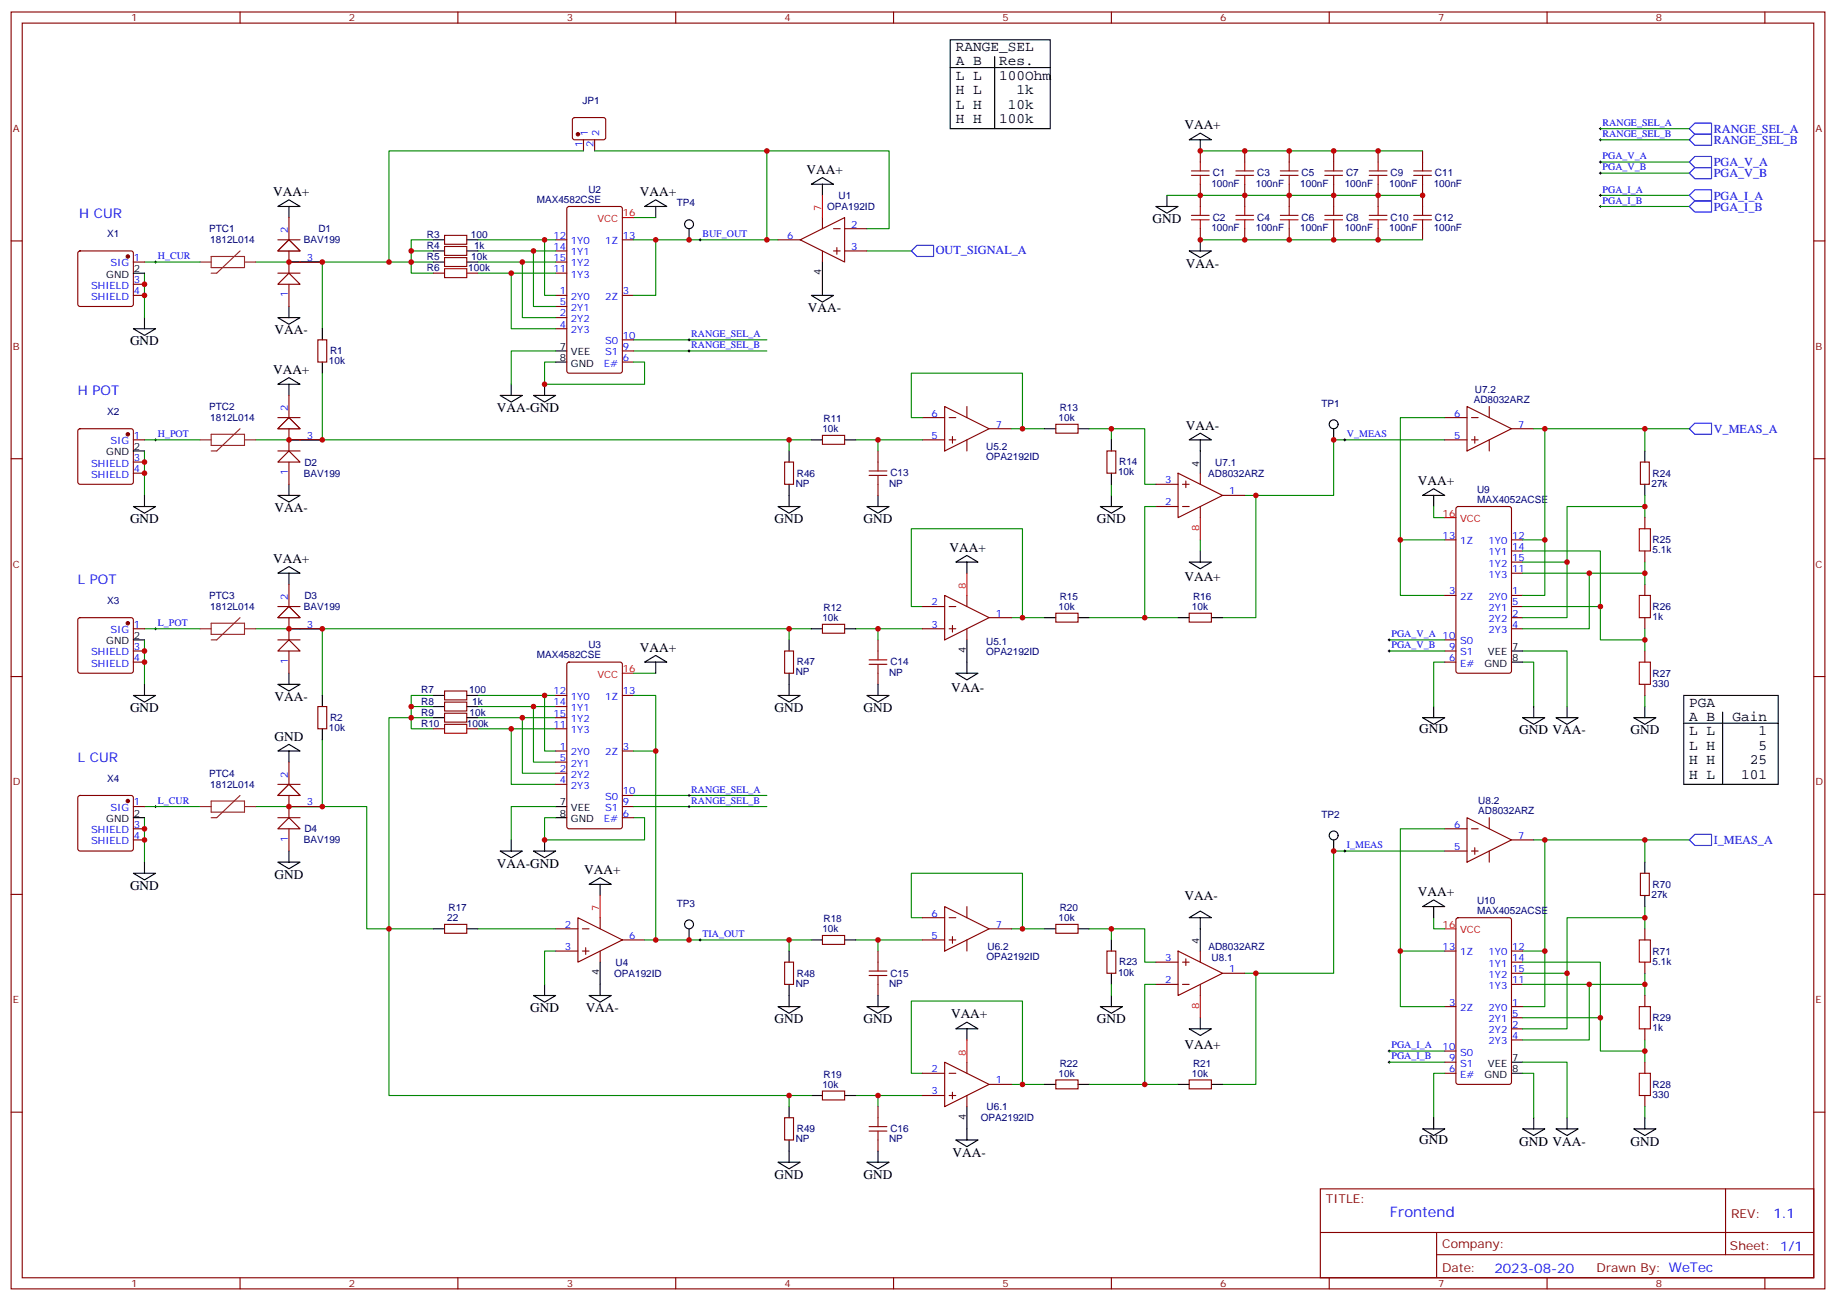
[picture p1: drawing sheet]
<svg xmlns="http://www.w3.org/2000/svg" width="583mm" height="413mm" viewBox="0 0 583 413" stroke-linecap="round" stroke-linejoin="round" font-family="sans-serif">
<g fill="none" stroke="#870000" stroke-width=".35">
<path d="M3.5 3.8h575.8v405.4h-575.8zM7.1 7.3h568.6v398.3h-568.6zM76.2 3.8v3.5M145.3 3.8v3.5M214.5 3.8v3.5M283.6 3.8v3.5M352.8 3.8v3.5M421.9 3.8v3.5M491.1 3.8v3.5M560.2 3.8v3.5M381 47.9v3.5M381 58.5v7"/>
<path d="M395.1 47.9v3.5M395.1 58.5v7M409.2 47.9v3.5M409.2 58.5v7M423.3 47.9v3.5M423.3 58.5v7M437.4 47.9v3.5M437.4 58.5v7M451.6 47.9v3.5M451.6 58.5v7M3.5 76.5h3.6M246.9 76.1h7.1"/>
<path d="M254 76.1l14.1-7v14.1zM261.1 69.1v3.5M261.1 79.7v3.5M264.6 72.6h2.1M264.6 79.7h2.1M265.6 78.6v2.1M268.1 72.6h7.1M268.1 79.7h7.1M381 72.6v3.5M395.1 72.6v3.5M409.2 72.6v3.5M423.3 72.6v3.5"/>
<path d="M437.4 72.6v3.5M451.6 72.6v3.5M575.7 76.5h3.6M292.8 132.6h7.1M292.8 139.6h7.1M299.9 129l14.1 7.1-14.1 7.1zM301.3 132.6h2.1M301.3 139.6h2.1M302.3 138.6v2.1M306.9 129v3.6M306.9 139.6v3.6M314 136.1h7"/>
<path d="M458.6 132.6h7.1M458.6 139.6h7.1M465.7 129l14.1 7.1-14.1 7.1zM467.1 132.6h2.1M467.1 139.6h2.1M468.1 138.6v2.1M472.7 129v3.6M472.7 139.6v3.6M479.8 136.1h7M3.5 145.6h3.6M366.9 153.7h7M373.9 150.2l14.2 7.1-14.2 7z"/>
<path d="M375.4 153.7h2.1M376.4 152.7v2.1M381 150.2v3.5M388.1 157.3h7M575.7 145.6h3.6M366.9 160.8h7M375.4 160.8h2.1M381 160.8v3.5M292.8 192.5h7.1M292.8 199.6h7.1M299.9 189l14.1 7.1-14.1 7zM301.3 192.5h2.1"/>
<path d="M301.3 199.6h2.1M302.3 198.5v2.2M306.9 189v3.5M306.9 199.6v3.5M314 196.1h7M3.5 214.8h3.6M575.7 214.8h3.6M465.7 259.6l14.1 7-14.1 7.1zM472.7 259.6v3.5M458.6 263.1h7.1M458.6 270.2h7.1M467.1 263.1h2.1"/>
<path d="M467.1 270.2h2.1M468.1 269.1v2.1M472.7 270.2v3.5M479.8 266.6h7M3.5 283.9h3.6M176.4 294.9h7M183.4 291.3l14.2 7.1-14.2 7zM184.9 294.9h2.1M190.5 291.3v3.6M197.6 298.4h7M575.7 283.9h3.6M176.4 301.9h7"/>
<path d="M184.9 301.9h2.1M185.9 300.8v2.2M190.5 301.9v3.5M3.5 353.1h3.6M575.7 353.1h3.6M419.1 377.4h156.6v28.2h-156.6zM547.7 377.4v20.9M419.1 391.2h156.5M456 398.3h119.6M456 391.2v14.2M76.2 405.6v3.6M145.3 405.6v3.6"/>
<path d="M214.5 405.6v3.6M283.6 405.6v3.6M352.8 405.6v3.6M421.9 405.6v3.6M491.1 405.6v3.6M560.2 405.6v3.6"/>
</g>
<g fill="none" stroke="#000" stroke-width=".35">
<path d="M257.5 58.5l3.6-2.1 3.5 2.1zM261.1 58.5v3.5M377.5 44.4l3.5-2.1 3.5 2.1zM381 44.4v3.5M88.2 65.5l3.5-2.1 3.5 2.1zM91.7 65.5v3.6M204.6 65.5l3.5-2.1 3.6 2.1zM208.1 65.5v3.6M366.9 65.5h7l-3.5 2.2zM370.4 62v3.5M377.5 79.7h7l-3.5 2.1zM381 76.1v3.6"/>
<path d="M91.7 97.3v3.5M257.5 93.8h7.1l-3.5 2.1zM261.1 83.2v10.6M42.3 104.4h7.1l-3.5 2.1zM45.9 100.8v3.6M88.2 100.8h7l-3.5 2.1zM88.2 122l3.5-2.1 3.5 2.1zM91.7 122v3.5M158.7 125.5h7.1l-3.5 2.1zM162.3 122v3.5M169.3 125.5h7.1l-3.5 2.1zM172.9 122v3.5"/>
<path d="M377.5 139.6l3.5-2.1 3.5 2.1zM381 139.6v10.6M45.9 157.3v3.5M88.2 157.3h7l-3.5 2.1zM91.7 153.7v3.6M352.8 157.3v3.5M451.6 157.3l3.5-2.1 3.5 2.1zM455.1 157.3v3.5M42.3 160.8h7.1l-3.5 2.1zM303.4 178.4l3.5-2.1 3.5 2.1zM306.9 178.4v3.6M349.2 160.8h7.1l-3.5 2.1z"/>
<path d="M377.5 178.4h7l-3.5 2.2zM381 174.9v3.5M88.2 182l3.5-2.2 3.5 2.2zM91.7 182v3.5M45.9 217.2v3.6M88.2 217.2h7l-3.5 2.2zM91.7 213.7v3.5M303.4 213.7h7l-3.5 2.1zM306.9 203.1v10.6M42.3 220.8h7.1l-3.5 2.1zM451.6 227.8h7l-3.5 2.1zM455.1 224.3v3.5"/>
<path d="M483.3 227.8h7.1l-3.6 2.1zM486.8 224.3v3.5M493.9 227.8h7l-3.5 2.1zM497.4 224.3v3.5M518.6 227.8h7l-3.5 2.1zM522.1 224.3v3.5M42.3 277.2h7.1l-3.5 2.1zM45.9 273.7v3.5M88.2 273.7h7l-3.5 2.1zM91.7 270.2v3.5M187 280.7l3.5-2.1 3.5 2.1zM190.5 280.7v3.6"/>
<path d="M169.3 316h7.1l-3.5 2.1zM172.9 312.5v3.5M187 316h7l-3.5 2.1zM190.5 305.4v10.6M349.2 319.5h7.1l-3.5 2.2zM352.8 316v3.5"/>
</g>
<g fill="none" stroke="#008700" stroke-width=".35">
<path d="M381 47.9h70.6M508 44.4h28.2M508 40.9h28.2M508 55h28.2M508 51.4h28.2M201.1 69.1h7M275.2 79.7h14.1M370.4 62h81.2M381 76.1h70.6M508 62h28.2M45.9 83.2h17.6M45.9 86.7v14.1"/>
<path d="M81.1 83.2h56.5M91.7 83.2h10.6v21.2M102.3 118.5v21.1h-10.6M176.4 114.9h-3.5v7.1M176.4 111.4h-14.1v10.6M201.1 107.9h42.3M201.1 111.4h42.3M45.9 139.6h17.6M81.1 139.6h176.4M271.6 139.6h21.2M292.8 132.6h-3.5v-14.1h35.3v17.6M321 136.1h10.6"/>
<path d="M345.7 136.1h17.7v17.6h3.5M352.8 136.1v3.5M458.6 139.6h-35.3v17.7h-28.2M486.8 136.1h49.4M45.9 143.2v14.1M352.8 153.7v3.6M398.6 157.3v38.8h-10.5M366.9 160.8h-3.5v35.3h10.5M381 171.4v3.5M455.1 160.8v3.5h3.5M45.9 199.6h17.6M81.1 199.6h176.4"/>
<path d="M91.7 199.6h10.6v21.2M271.6 199.6h21.2M292.8 192.5h-3.5v-24.6h35.3v28.2h-3.6M324.6 196.1h7M345.7 196.1h17.7M45.9 203.1v14.1M458.6 210.2h-3.5v14.1M483.3 210.2h3.5v14.1M483.3 206.7h14.1v17.6M102.3 234.9v21.1h-10.6M137.6 227.8h-14.1v67.1h-7.1v-38.9h-35.3M522.1 220.8v3.5"/>
<path d="M45.9 259.6v14.1M45.9 256h17.6M458.6 270.2h-35.3v38.8h-28.2M486.8 266.6h49.4M271.6 298.4h21.2M292.8 291.3h-3.5v-14.1h35.3v17.7h-3.6M324.6 294.9h7M345.7 294.9h17.7v10.5h3.5M176.4 301.9h-3.5v10.6M398.6 309v35.2h-10.5M271.6 347.8h21.2M292.8 340.7h-3.5v-22.9h35.3v26.4"/>
<path d="M321 344.2h10.6"/>
</g>
<path d="M261.1 62v7.1M381 164.3v7.1M306.9 182v7M190.5 284.3v7" fill="none" stroke="#f00" stroke-width=".35"/>
<path d="M536.2 44.4l1.8-1.8h5.3v3.5h-5.3zM536.2 40.9l1.8-1.8h5.3v3.5h-5.3zM291 77.9h5.3v3.5h-5.3l-1.7-1.7zM536.2 136.1l1.8-1.8h5.3v3.6h-5.3zM536.2 266.6l1.8-1.7h5.3v3.5h-5.3z" fill="none" stroke="#00f" stroke-width=".35"/>
<g fill="none" stroke="#000" stroke-width=".32">
<path d="M507.6 44.4h.8M507.6 40.9h.8M507.6 55h.8M507.6 51.4h.8M508 40.5v.7M508 44v.7M508 51.1v.7M508 54.6v.7M507.6 62h.8M508 61.7v.7M49 83.2h.7M49.4 82.8v.7"/>
<path d="M218.4 107.9h.7M218.4 111.4h.7M218.7 107.5v.7M218.7 111.1v.7M49 139.6h.7M49.4 139.3v.7M426.5 139.6h.7M426.9 139.3v.7M49 199.6h.7M49.4 199.2v.8M49 256h.7M49.4 255.7v.7"/>
<path d="M426.5 270.2h.7M426.9 269.8v.7"/>
</g>
<g fill="none" stroke="#a10000" stroke-width=".35">
<path d="M378.2 55.7h5.6M378.2 54.3h5.6M381 51.4v2.9M381 55.7v2.8M392.3 55.7h5.6M392.3 54.3h5.6M395.1 51.4v2.9M395.1 55.7v2.8M406.4 55.7h5.6M406.4 54.3h5.6M409.2 51.4v2.9M409.2 55.7v2.8"/>
<path d="M420.5 55.7h5.7M420.5 54.3h5.7M423.3 51.4v2.9M423.3 55.7v2.8M434.6 55.7h5.7M434.6 54.3h5.7M437.4 51.4v2.9M437.4 55.7v2.8M448.7 55.7h5.7M448.7 54.3h5.7M451.6 51.4v2.9M451.6 55.7v2.8"/>
<path d="M378.2 69.8h5.6M378.2 68.4h5.6M381 65.5v2.9M381 69.8v2.8M392.3 69.8h5.6M392.3 68.4h5.6M395.1 65.5v2.9M395.1 69.8v2.8M406.4 69.8h5.6M406.4 68.4h5.6M409.2 65.5v2.9M409.2 69.8v2.8"/>
<path d="M420.5 69.8h5.7M420.5 68.4h5.7M423.3 65.5v2.9M423.3 69.8v2.8M434.6 69.8h5.7M434.6 68.4h5.7M437.4 65.5v2.9M437.4 69.8v2.8M448.7 69.8h5.7M448.7 68.4h5.7M451.6 65.5v2.9M451.6 69.8v2.8"/>
</g>
<path d="M76.2 79.7l-7.4 7h-1.8M63.5 83.2h3.5M67 81.4h10.6v3.5h-10.6zM77.6 83.2h3.5" fill="none" stroke="#8c2424" stroke-width=".35"/>
<g fill="#fff" stroke="#870000" stroke-width=".35">
<path d="M88.2 90.2l3.5-3.5 3.5 3.5z"/>
<path d="M88.2 79.7l3.5-3.6 3.5 3.6z"/>
</g>
<g fill="none" stroke="#870000" stroke-width=".35">
<path d="M88.2 76.1h7M91.7 69.1v7M91.7 79.7v7M141.1 74.7h7.1v2.8h-7.1zM141.1 78.2h7.1v2.9h-7.1zM176.4 76.1h3.5M176.4 79.7h3.5M180.2 65.8l.4-.3h16.2l.7 .5 .1 51.8-.5 .6-16.5 .1-.6-.5-.1-51.7zM197.6 76.1h3.5M88.2 86.7h7M91.7 83.2h10.6M91.7 90.2v7.1"/>
<path d="M137.6 86.7h3.5M141.1 81.8h7.1v2.8h-7.1zM148.2 86.7h3.5M176.4 83.2h3.5M176.4 86.7h3.5M176.4 97.3h3.5M176.4 93.8h3.5M197.6 93.8h3.5M100.9 107.9h2.8v7h-2.8zM176.4 104.4h3.5M176.4 100.8h3.5M197.6 107.9h3.5"/>
<path d="M197.6 111.4h3.5M197.6 114.9h3.5M261.1 138.2h7v2.8h-7zM335.1 134.7h7.1v2.8h-7.1zM249.1 146.7h2.8v7h-2.8zM278.7 143.2v3.5M278.7 153.7v3.6M351.4 143.2h2.8v7h-2.8zM520.7 146.7h2.8v7h-2.8zM261.1 198.2h7v2.8h-7zM335.1 194.7h7.1v2.8h-7.1zM377.5 194.7h7v2.8h-7z"/>
<path d="M141.1 219.4h7.1v2.8h-7.1zM180.2 210.4l.4-.2h16.2l.7 .4 .1 51.8-.5 .6-16.5 .1-.6-.5-.1-51.7zM249.1 206.7h2.8v7h-2.8zM278.7 203.1v3.6M278.7 213.7v3.5M100.9 224.3h2.8v7.1h-2.8zM137.6 231.4h3.5M141.1 226.4h7.1v2.8h-7.1zM141.1 222.9h7.1v2.8h-7.1zM148.2 231.4h3.5M176.4 227.8h3.5M176.4 224.3h3.5"/>
<path d="M176.4 220.8h3.5M176.4 231.4h3.5M176.4 238.4h3.5M197.6 220.8h3.5M197.6 238.4h3.5M176.4 241.9h3.5M176.4 249h3.5M176.4 245.5h3.5M197.6 252.5h3.5M197.6 256h3.5M197.6 259.6h3.5M141.1 293.4h7.1v2.9h-7.1z"/>
<path d="M261.1 297h7v2.8h-7zM335.1 293.4h7.1v2.9h-7.1zM249.1 305.4h2.8v7.1h-2.8zM278.7 301.9v3.5M278.7 312.5v3.5M351.4 301.9h2.8v7.1h-2.8zM249.1 354.8h2.8v7.1h-2.8zM261.1 346.4h7v2.8h-7zM278.7 351.3v3.5M335.1 342.8h7.1v2.9h-7.1zM377.5 342.8h7v2.9h-7zM278.7 361.9v3.5"/>
</g>
<g fill="none" stroke="#000" stroke-width=".35">
<path d="M137.6 76.1h3.5M137.6 79.7h3.5M148.2 76.1h3.5M148.2 79.7h3.5M137.6 83.2h3.5M148.2 83.2h3.5M102.3 104.4v3.5M102.3 114.9v3.6M176.4 114.9h3.5M176.4 111.4h3.5M257.5 139.6h3.6M268.1 139.6h3.5"/>
<path d="M331.6 136.1h3.5M342.2 136.1h3.5M352.8 139.6v3.6M250.5 143.2v3.5M250.5 153.7v7.1M278.7 157.3v3.5M352.8 150.2v3.5M522.1 143.2v3.5M522.1 153.7v3.6M246.9 160.8h7.1l-3.5 2.1zM275.2 160.8h7l-3.5 2.1zM257.5 199.6h3.6"/>
<path d="M268.1 199.6h3.5M331.6 196.1h3.5M342.2 196.1h3.5M373.9 196.1h3.6M384.5 196.1h3.6M204.6 210.2l3.5-2.1 3.6 2.1zM208.1 210.2v3.5M250.5 203.1v3.6M250.5 213.7v7.1M278.7 217.2v3.6M88.2 238.4l3.5-2.1 3.5 2.1zM91.7 238.4v3.5"/>
<path d="M102.3 220.8v3.5M102.3 231.4v3.5M137.6 227.8h3.5M137.6 224.3h3.5M137.6 220.8h3.5M148.2 227.8h3.5M148.2 224.3h3.5M148.2 220.8h3.5M246.9 220.8h7.1l-3.5 2.1zM275.2 220.8h7l-3.5 2.1zM176.4 259.6h3.5M176.4 256h3.5"/>
<path d="M158.7 270.2h7.1l-3.5 2.1zM162.3 266.6v3.6M169.3 270.2h7.1l-3.5 2.1zM172.9 266.6v3.6M137.6 294.9h3.5M148.2 294.9h3.5M257.5 298.4h3.6M268.1 298.4h3.5M331.6 294.9h3.5M342.2 294.9h3.5M352.8 298.4v3.5M246.9 319.5h7.1l-3.5 2.2z"/>
<path d="M250.5 301.9v3.5M250.5 312.5v7M275.2 319.5h7l-3.5 2.2zM278.7 316v3.5M352.8 309v3.5M250.5 351.3v3.5M257.5 347.8h3.6M268.1 347.8h3.5M331.6 344.2h3.5M342.2 344.2h3.5M373.9 344.2h3.6M384.5 344.2h3.6"/>
<path d="M246.9 368.9h7.1l-3.5 2.2zM250.5 361.9v7M275.2 368.9h7l-3.5 2.2zM278.7 365.4v3.5"/>
</g>
<path d="M197.6 69.1h3.5M197.6 213.7h3.5" fill="none" stroke="#f00" stroke-width=".35"/>
<g fill="none" stroke="#008700" stroke-width=".35">
<path d="M130.5 79.7h7.1M137.6 76.1h-7.1v10.6h7.1M151.7 76.1h24.7M151.7 79.7h24.7M169.3 79.7v17.6h7.1M172.9 76.1v17.7h3.5M201.1 76.1h45.8M208.1 76.1v17.7h-7M151.7 83.2h24.7M151.7 86.7h24.7M162.3 86.7v17.7h14.1M165.8 83.2v17.6h10.6"/>
<path d="M201.1 114.9h3.5v7.1h-31.7M250.5 139.6v3.6M278.7 139.6v3.6M250.5 199.6v3.5M278.7 199.6v3.5M201.1 213.7h7M130.5 224.3h7.1M137.6 220.8h-7.1v10.6h7.1M151.7 224.3h24.7M151.7 231.4h24.7M151.7 227.8h24.7M151.7 220.8h24.7"/>
<path d="M162.3 231.4v17.6h14.1M165.8 227.8v17.7h10.6M169.3 224.3v17.6h7.1M172.9 220.8v17.6h3.5M201.1 220.8h7v17.6h-7M208.1 238.4v60M176.4 259.6h-3.5v7h31.7v-7h-3.5M176.4 256h-14.1v10.6M201.1 252.5h42.3M201.1 256h42.3M137.6 294.9h-14.1v52.9h134M151.7 294.9h24.7"/>
<path d="M204.6 298.4h52.9M250.5 298.4v3.5M278.7 298.4v3.5M250.5 347.8v3.5M278.7 347.8v3.5"/>
</g>
<path d="M218.4 256h.7M218.4 252.5h.7M218.7 252.2v.7M218.7 255.7v.7" fill="none" stroke="#000" stroke-width=".32"/>
<g fill="none" stroke="#a10000" stroke-width=".35">
<path d="M141.1 85.3h7.1v2.8h-7.1zM275.9 150.9h5.6M275.9 149.5h5.6M278.7 146.7v2.8M278.7 150.9v2.8M275.9 210.9h5.6M275.9 209.5h5.6M278.7 206.7v2.8M278.7 210.9v2.8M141.1 229.9h7.1v2.9h-7.1zM275.9 309.7h5.6M275.9 308.3h5.6"/>
<path d="M278.7 305.4v2.9M278.7 309.7v2.8M275.9 359.1h5.6M275.9 357.6h5.6M278.7 354.8v2.8M278.7 359.1v2.8"/>
</g>
<circle cx="423.3" cy="134.7" r="1.41" fill="#fff" stroke="#000" stroke-width=".35"/>
<path d="M423.3 136.1v3.5" fill="none" stroke="#000" stroke-width=".35"/>
<circle cx="423.3" cy="265.2" r="1.41" fill="#fff" stroke="#000" stroke-width=".35"/>
<path d="M423.3 266.6v3.6" fill="none" stroke="#000" stroke-width=".35"/>
<circle cx="218.7" cy="71.2" r="1.41" fill="#fff" stroke="#000" stroke-width=".35"/>
<path d="M218.7 72.6v3.5" fill="none" stroke="#000" stroke-width=".35"/>
<circle cx="218.7" cy="293.4" r="1.41" fill="#fff" stroke="#000" stroke-width=".35"/>
<g fill="none" stroke="#000" stroke-width=".35">
<path d="M301.6 12.6h31.8v28.3h-31.8zM315.7 17.9v23M301.6 21.4h31.8M479.8 210.2h3.5M479.8 206.7h3.5M534.5 220.8h29.9v28.2h-29.9zM534.5 229.6h29.9M546.8 226.1v22.9M522.1 273.7v3.5M218.7 294.9v3.5M451.6 287.8l3.5-2.1 3.5 2.1zM455.1 287.8v3.5"/>
<path d="M522.1 284.3v3.5M479.8 337.2h3.5M451.6 358.4h7l-3.5 2.1zM455.1 354.8v3.6M479.8 340.7h3.5M483.3 358.4h7.1l-3.6 2.1zM486.8 354.8v3.6M493.9 358.4h7l-3.5 2.1zM497.4 354.8v3.6M518.6 358.4h7l-3.5 2.1zM522.1 354.8v3.6"/>
</g>
<g fill="none" stroke="#008700" stroke-width=".35">
<path d="M185.2 47.9h-61.7v35.3M188.7 47.9h54.7M275.2 72.6h7v-24.7h-38.8v28.2M508 65.5h28.2M458.6 132.6h-14.1v56.4h14.1M490.4 136.1v35.3h-7.1M522.1 136.1v7.1M522.1 157.3v7M444.5 171.4h14.1M490.4 171.4v17.6h-7.1M522.1 178.4v7.1M522.1 199.6v7.1"/>
<path d="M441 203.1h17.6M441 206.7h17.6M458.6 263.1h-14.1v56.4h14.1M490.4 266.6v35.3h-7.1M522.1 266.6v7.1M455.1 291.3v3.6h3.5M522.1 287.8v7.1M352.8 312.5v3.5M444.5 301.9h14.1M490.4 301.9v17.6h-7.1M522.1 309v7M441 337.2h17.6"/>
<path d="M441 333.7h17.6M483.3 337.2h14.1v17.6M522.1 330.1v7.1M458.6 340.7h-3.5v14.1M483.3 340.7h3.5v14.1M522.1 351.3v3.5"/>
</g>
<path d="M458.6 164.3h3.5M458.6 294.9h3.5" fill="none" stroke="#f00" stroke-width=".35"/>
<g fill="none" stroke="#870000" stroke-width=".35">
<path d="M181.9 37.5l.5-.2 9.4 .1 .5 .6-.1 5.9-.6 .5-9.5-.1-.4-.6v-5.7zM185.2 44.4v3.5M188.7 44.4v3.5M458.6 171.4h3.5M462.4 161l.4-.2h16.3l.6 .4 .1 51.8-.5 .7h-16.5l-.6-.4-.1-51.8zM479.8 178.4h3.5M479.8 174.9h3.5M479.8 171.4h3.5M458.6 189h3.5M479.8 182h3.5M479.8 192.5h3.5M479.8 199.6h3.5"/>
<path d="M479.8 189h3.5M479.8 196.1h3.5M522.1 185.5v3.5M522.1 196.1v3.5M458.6 203.1h3.5M458.6 206.7h3.5M458.6 210.2h3.5M522.1 206.7v3.5M522.1 217.2v3.6M520.7 277.2h2.8v7.1h-2.8zM462.4 291.5l.4-.2h16.3l.6 .5 .1 51.7-.5 .7h-16.5l-.6-.4-.1-51.8zM522.1 294.9v3.5"/>
<path d="M458.6 301.9h3.5M458.6 319.5h3.5M479.8 309h3.5M479.8 305.4h3.5M479.8 301.9h3.5M479.8 312.5h3.5M479.8 319.5h3.5M522.1 305.4v3.6M522.1 316v3.5M458.6 333.7h3.5M458.6 337.2h3.5M479.8 323.1h3.5"/>
<path d="M479.8 330.1h3.5M479.8 326.6h3.5M522.1 326.6v3.5M522.1 337.2v3.5M458.6 340.7h3.5M522.1 347.8v3.5"/>
</g>
<g fill="none" stroke="#000" stroke-width=".32">
<path d="M221.9 76.1h.7M222.2 75.8v.7M507.6 65.5h.8M508 65.2v.7M440.6 203.1h.7M440.6 206.7h.7M441 202.8v.7M441 206.3v.7M221.9 298.4h.7M222.2 298v.7M440.6 337.2h.7M440.6 333.7h.7"/>
<path d="M441 333.3v.7M441 336.8v.7"/>
</g>
<path d="M520.3 189h3.6v7.1h-3.6zM520.3 210.2h3.6v7h-3.6zM520.3 298.4h3.6v7h-3.6zM520.3 319.5h3.6v7.1h-3.6zM520.3 340.7h3.6v7.1h-3.6z" fill="none" stroke="#a10000" stroke-width=".35"/>
<path d="M536.2 55l1.8-1.8h5.3v3.5h-5.3zM536.2 51.4l1.8-1.7h5.3v3.5h-5.3zM536.2 65.5l1.8-1.7h5.3v3.5h-5.3zM536.2 62l1.8-1.7h5.3v3.5h-5.3z" fill="none" stroke="#00f" stroke-width=".35"/>
<path d="M63.5 139.6h3.5M67 137.9h10.6v3.5h-10.6zM76.2 136.1l-7.4 7.1h-1.8M77.6 139.6h3.5M63.5 199.6h3.5M67 197.8h10.6v3.6h-10.6zM76.2 196.1l-7.4 7h-1.8M77.6 199.6h3.5M63.5 256h3.5M67 254.3h10.6v3.5h-10.6zM76.2 252.5l-7.4 7.1h-1.8M77.6 256h3.5" fill="none" stroke="#8c2424" stroke-width=".35"/>
<circle cx="183.4" cy="42.6" r=".53" fill="#870000" stroke="#870000" stroke-width=".35"/>
<g fill="#fff" stroke="#870000" stroke-width=".35">
<path d="M88.2 146.7l3.5-3.5 3.5 3.5z"/>
<path d="M88.2 136.1l3.5-3.5 3.5 3.5z"/>
</g>
<path d="M88.2 132.6h7M91.7 139.6h10.6M91.7 125.5v7.1M91.7 136.1v7.1M88.2 143.2h7M91.7 146.7v7" fill="none" stroke="#870000" stroke-width=".35"/>
<g fill="#fff" stroke="#870000" stroke-width=".35">
<path d="M88.2 206.7l3.5-3.6 3.5 3.6z"/>
<path d="M88.2 196.1l3.5-3.6 3.5 3.6z"/>
</g>
<path d="M88.2 192.5h7M91.7 199.6h10.6M91.7 185.5v7M91.7 196.1v7M88.2 203.1h7M91.7 206.7v7" fill="none" stroke="#870000" stroke-width=".35"/>
<g fill="#fff" stroke="#870000" stroke-width=".35">
<path d="M88.2 263.1l3.5-3.5 3.5 3.5z"/>
<path d="M88.2 252.5l3.5-3.5 3.5 3.5z"/>
</g>
<g fill="none" stroke="#870000" stroke-width=".35">
<path d="M24.9 79.9l.5-.2h16.2l.5 .2 .2 .5v16.2l-.2 .5-.5 .2h-16.2l-.5-.2-.2-.5v-16.2zM42.3 83.2h3.6M42.3 90.2h3.6M42.3 93.8h3.6M24.9 136.3l.5-.2h16.2l.5 .2 .2 .5v16.2l-.2 .5-.5 .2h-16.2l-.5-.2-.2-.5v-16.2zM42.3 139.6h3.6M42.3 146.7h3.6M42.3 150.2h3.6M24.9 196.3l.5-.2h16.2l.5 .2 .2 .5v16.2l-.2 .5-.5 .2h-16.2l-.5-.2-.2-.5v-16.2zM42.3 199.6h3.6M42.3 206.7h3.6M42.3 210.2h3.6"/>
<path d="M24.9 252.7l.5-.2h16.2l.5 .2 .2 .5v16.3l-.2 .5-.5 .2h-16.2l-.5-.3-.2-.4v-16.3zM42.3 256h3.6M88.2 259.6h7M88.2 249h7M91.7 256h10.6M91.7 241.9v7.1M91.7 252.5v7.1M42.3 263.1h3.6M42.3 266.6h3.6M91.7 263.1v7.1M292.8 291.3h7.1M292.8 298.4h7.1"/>
<path d="M299.9 287.8l14.1 7.1-14.1 7zM301.3 291.3h2.1M301.3 298.4h2.1M302.3 297.3v2.1M306.9 287.8v3.5M306.9 298.4v3.5M314 294.9h7M366.9 312.5h7M366.9 305.4h7M373.9 301.9l14.2 7.1-14.2 7zM375.4 312.5h2.1M375.4 305.4h2.1"/>
<path d="M376.4 304.4v2.1M381 301.9v3.5M381 312.5v3.5M388.1 309h7M299.9 337.2l14.1 7-14.1 7.1zM306.9 337.2v3.5M292.8 340.7h7.1M292.8 347.8h7.1M301.3 340.7h2.1M301.3 347.8h2.1M302.3 346.7v2.1M306.9 347.8v3.5"/>
<path d="M314 344.2h7"/>
</g>
<path d="M42.3 86.7h3.6M42.3 143.2h3.6M42.3 203.1h3.6M42.3 259.6h3.6M377.5 291.3l3.5-2.1 3.5 2.1zM381 291.3v10.6M303.4 326.6l3.5-2.1 3.5 2.1zM306.9 326.6v3.5M377.5 326.6h7l-3.5 2.1zM381 323.1v3.5M306.9 351.3v10.6M303.4 361.9h7l-3.5 2.1z" fill="none" stroke="#000" stroke-width=".35"/>
<path d="M381 316v7.1M306.9 330.1v7.1" fill="none" stroke="#f00" stroke-width=".35"/>
<g fill="none" stroke="#008700" stroke-width=".35">
<path d="M483.3 174.9h24.7v17.6M483.3 178.4h14.1M522.1 160.8h-24.7v35.3h-14.1M483.3 192.5h24.7v10.6h14.1M483.3 182h21.2M522.1 182h-17.6v17.6h-21.2M352.8 294.9v3.5M522.1 291.3h-24.7v35.3h-14.1M366.9 312.5h-3.5v31.7M483.3 305.4h24.7v17.7M483.3 312.5h21.2M483.3 309h14.1"/>
<path d="M522.1 312.5h-17.6v17.6h-21.2M483.3 323.1h24.7v10.6h14.1M345.7 344.2h28.2"/>
</g>
<g fill="#870000" stroke="#870000" stroke-width=".35">
<circle cx="40.6" cy="81.4" r=".53"/>
<circle cx="40.6" cy="137.9" r=".53"/>
<circle cx="40.6" cy="197.8" r=".53"/>
<circle cx="40.6" cy="254.3" r=".53"/>
</g>
<g fill="#c00">
<circle cx="123.5" cy="294.9" r=".88"/>
<circle cx="324.6" cy="196.1" r=".88"/>
<circle cx="324.6" cy="344.2" r=".88"/>
<circle cx="363.4" cy="196.1" r=".88"/>
<circle cx="352.8" cy="136.1" r=".88"/>
<circle cx="91.7" cy="139.6" r=".88"/>
<circle cx="381" cy="47.9" r=".88"/>
<circle cx="395.1" cy="47.9" r=".88"/>
<circle cx="409.2" cy="47.9" r=".88"/>
<circle cx="423.3" cy="47.9" r=".88"/>
<circle cx="437.4" cy="47.9" r=".88"/>
<circle cx="395.1" cy="76.1" r=".88"/>
<circle cx="409.2" cy="76.1" r=".88"/>
<circle cx="423.3" cy="76.1" r=".88"/>
<circle cx="437.4" cy="76.1" r=".88"/>
<circle cx="451.6" cy="62" r=".88"/>
<circle cx="381" cy="62" r=".88"/>
<circle cx="395.1" cy="62" r=".88"/>
<circle cx="409.2" cy="62" r=".88"/>
<circle cx="423.3" cy="62" r=".88"/>
<circle cx="437.4" cy="62" r=".88"/>
<circle cx="381" cy="76.1" r=".88"/>
<circle cx="91.7" cy="256" r=".88"/>
<circle cx="91.7" cy="199.6" r=".88"/>
<circle cx="91.7" cy="83.2" r=".88"/>
<circle cx="172.9" cy="122" r=".88"/>
<circle cx="130.5" cy="83.2" r=".88"/>
<circle cx="172.9" cy="76.1" r=".88"/>
<circle cx="169.3" cy="79.7" r=".88"/>
<circle cx="165.8" cy="83.2" r=".88"/>
<circle cx="162.3" cy="86.7" r=".88"/>
<circle cx="208.1" cy="76.1" r=".88"/>
<circle cx="162.3" cy="231.4" r=".88"/>
<circle cx="165.8" cy="227.8" r=".88"/>
<circle cx="169.3" cy="224.3" r=".88"/>
<circle cx="172.9" cy="220.8" r=".88"/>
<circle cx="130.5" cy="224.3" r=".88"/>
<circle cx="172.9" cy="266.6" r=".88"/>
<circle cx="130.5" cy="227.8" r=".88"/>
<circle cx="208.1" cy="298.4" r=".88"/>
<circle cx="208.1" cy="238.4" r=".88"/>
<circle cx="278.7" cy="139.6" r=".88"/>
<circle cx="278.7" cy="199.6" r=".88"/>
<circle cx="278.7" cy="298.4" r=".88"/>
<circle cx="278.7" cy="347.8" r=".88"/>
<circle cx="130.5" cy="79.7" r=".88"/>
<circle cx="243.4" cy="76.1" r=".88"/>
<circle cx="250.5" cy="139.6" r=".88"/>
<circle cx="250.5" cy="199.6" r=".88"/>
<circle cx="398.6" cy="157.3" r=".88"/>
<circle cx="250.5" cy="298.4" r=".88"/>
<circle cx="250.5" cy="347.8" r=".88"/>
<circle cx="423.3" cy="139.6" r=".88"/>
<circle cx="423.3" cy="270.2" r=".88"/>
<circle cx="218.7" cy="76.1" r=".88"/>
<circle cx="218.7" cy="298.4" r=".88"/>
<circle cx="522.1" cy="136.1" r=".88"/>
<circle cx="444.5" cy="171.4" r=".88"/>
<circle cx="490.4" cy="136.1" r=".88"/>
<circle cx="490.4" cy="171.4" r=".88"/>
<circle cx="444.5" cy="301.9" r=".88"/>
<circle cx="522.1" cy="266.6" r=".88"/>
<circle cx="243.4" cy="47.9" r=".88"/>
<circle cx="123.5" cy="83.2" r=".88"/>
<circle cx="102.3" cy="199.6" r=".88"/>
<circle cx="102.3" cy="83.2" r=".88"/>
<circle cx="102.3" cy="139.6" r=".88"/>
<circle cx="102.3" cy="256" r=".88"/>
<circle cx="324.6" cy="136.1" r=".88"/>
<circle cx="324.6" cy="294.9" r=".88"/>
<circle cx="352.8" cy="294.9" r=".88"/>
<circle cx="363.4" cy="344.2" r=".88"/>
<circle cx="398.6" cy="309" r=".88"/>
<circle cx="45.9" cy="90.2" r=".88"/>
<circle cx="45.9" cy="93.8" r=".88"/>
<circle cx="45.9" cy="146.7" r=".88"/>
<circle cx="45.9" cy="150.2" r=".88"/>
<circle cx="45.9" cy="206.7" r=".88"/>
<circle cx="45.9" cy="210.2" r=".88"/>
<circle cx="45.9" cy="263.1" r=".88"/>
<circle cx="45.9" cy="266.6" r=".88"/>
<circle cx="490.4" cy="301.9" r=".88"/>
<circle cx="490.4" cy="266.6" r=".88"/>
<circle cx="522.1" cy="291.3" r=".88"/>
<circle cx="522.1" cy="312.5" r=".88"/>
<circle cx="522.1" cy="333.7" r=".88"/>
<circle cx="508" cy="323.1" r=".88"/>
<circle cx="504.5" cy="312.5" r=".88"/>
<circle cx="497.4" cy="309" r=".88"/>
<circle cx="497.4" cy="178.4" r=".88"/>
<circle cx="504.5" cy="182" r=".88"/>
<circle cx="508" cy="192.5" r=".88"/>
<circle cx="522.1" cy="203.1" r=".88"/>
<circle cx="522.1" cy="182" r=".88"/>
<circle cx="522.1" cy="160.8" r=".88"/>
</g>
<path d="M520.3 167.9h3.6v7h-3.6z" fill="none" stroke="#a10000" stroke-width=".35"/>
<path d="M522.1 164.3v3.6M522.1 174.9v3.5" fill="none" stroke="#870000" stroke-width=".35"/>
<g font-size="4.6">
<text x="303.4" y="16.2">RANGE_SEL</text>
<text x="303.4" y="20.7">A B</text>
<text x="317.1" y="20.7">Res.</text>
<text x="303.4" y="25.3">L L</text>
<text x="303.4" y="29.9">H L</text>
<text x="317.1" y="25.3">100Ohm</text>
<text x="322.7" y="29.9">1k</text>
<text x="303.4" y="34.5">L H</text>
<text x="319.9" y="34.5">10k</text>
<text x="303.4" y="39.1">H H</text>
<text x="317.1" y="39.1">100k</text>
<text x="536.2" y="224.3">PGA</text>
<text x="536.2" y="228.9">A B</text>
<text x="536.2" y="233.5">L L</text>
<text x="550" y="228.9">Gain</text>
<text x="558.2" y="233.5">1</text>
<text x="536.2" y="238.1">L H</text>
<text x="558.2" y="238.1">5</text>
<text x="536.2" y="242.6">H H</text>
<text x="555.5" y="242.6">25</text>
<text x="536.2" y="247.2">H L</text>
<text x="552.7" y="247.2">101</text>
</g>
<text font-size="4.6" fill="#00f" x="441.2" y="386.4">Frontend</text>
<g font-size="4.2">
<text x="376" y="41.1">VAA+</text>
<text x="256" y="55.2">VAA+</text>
<text x="86.7" y="62.2">VAA+</text>
<text x="203.1" y="62.2">VAA+</text>
<text x="365.8" y="70.8">GND</text>
<text x="376.4" y="84.9">VAA-</text>
<text x="256.5" y="99.1">VAA-</text>
<text x="87.1" y="106.1">VAA-</text>
<text x="41.3" y="109.6">GND</text>
<text x="86.7" y="118.7">VAA+</text>
<text x="157.7" y="130.8">VAA-GND</text>
<text x="376.5" y="136.4">VAA-</text>
<text x="450" y="154">VAA+</text>
<text x="41.3" y="166.1">GND</text>
<text x="87.1" y="162.6">VAA-</text>
<text x="245.9" y="166.1">GND</text>
<text x="274.1" y="166.1">GND</text>
<text x="348.2" y="166.1">GND</text>
<text x="86.7" y="178.7">VAA+</text>
<text x="301.4" y="175.3">VAA+</text>
<text x="376" y="184.5">VAA+</text>
<text x="203.1" y="206.9">VAA+</text>
<text x="301.9" y="219.7">VAA-</text>
<text x="41.3" y="226.1">GND</text>
<text x="87.1" y="222.5">VAA-</text>
<text x="245.9" y="226.1">GND</text>
<text x="274.1" y="226.1">GND</text>
<text x="450.5" y="232.8">GND</text>
<text x="482.2" y="233.1">GND VAA-</text>
<text x="517.6" y="233.1">GND</text>
<text x="87.1" y="235.1">GND</text>
<text x="157.7" y="275.4">VAA-GND</text>
<text x="87.1" y="279">GND</text>
<text x="185.5" y="277.4">VAA+</text>
<text x="41.3" y="282.5">GND</text>
<text x="376" y="285.7">VAA-</text>
<text x="450" y="284.5">VAA+</text>
<text x="168.3" y="321.3">GND</text>
<text x="185.9" y="321.3">VAA-</text>
<text x="301.9" y="323.3">VAA+</text>
<text x="245.9" y="324.8">GND</text>
<text x="274.1" y="324.8">GND</text>
<text x="348.2" y="324.8">GND</text>
<text x="376" y="333.1">VAA+</text>
<text x="450.5" y="363.3">GND</text>
<text x="482.2" y="363.6">GND VAA-</text>
<text x="517.6" y="363.6">GND</text>
<text x="302.3" y="367.2">VAA-</text>
<text x="245.9" y="374.2">GND</text>
<text x="274.1" y="374.2">GND</text>
</g>
<g font-size="4.2" fill="#00f">
<text x="25.1" y="69.1">H CUR</text>
<text x="24.7" y="125.5">H POT</text>
<text x="24.7" y="185.5">L POT</text>
<text x="24.7" y="241.9">L CUR</text>
<text x="562.9" y="386.7">1.1</text>
<text x="474.4" y="404">2023-08-20</text>
</g>
<g font-size="3.9" fill="#00f">
<text x="544" y="45.7">RANGE_SEL_B</text>
<text x="544" y="42.2">RANGE_SEL_A</text>
<text x="544" y="52.8">PGA_V_A</text>
<text x="544" y="56.3">PGA_V_B</text>
<text x="544" y="63.4">PGA_I_A</text>
<text x="544" y="67">PGA_I_B</text>
<text x="297" y="80.7">OUT_SIGNAL_A</text>
<text x="544" y="137.4">V_MEAS_A</text>
<text x="544" y="267.9">I_MEAS_A</text>
</g>
<g font-size="3.9" fill="#800">
<text x="420.9" y="382">TITLE:</text>
<text x="549.5" y="386.7">REV:</text>
<text x="457.8" y="396.2">Company:</text>
<text x="549.1" y="396.8">Sheet: 1/1</text>
<text x="457.8" y="403.9">Date:</text>
<text x="506.8" y="403.9">Drawn By: WeTec</text>
</g>
<g font-size="3.2" fill="#800">
<text x="41.6" y="6.8">1</text>
<text x="110.8" y="6.8">2</text>
<text x="179.9" y="6.8">3</text>
<text x="249.1" y="6.8">4</text>
<text x="318.2" y="6.8">5</text>
<text x="387.3" y="6.8">6</text>
<text x="456.5" y="6.8">7</text>
<text x="525.6" y="6.8">8</text>
<text x="4.1" y="41.9">A</text>
<text x="576.3" y="41.9">A</text>
<text x="4.1" y="111.1">B</text>
<text x="576.3" y="111.1">B</text>
<text x="4.1" y="180.2">C</text>
<text x="576.3" y="180.2">C</text>
<text x="4.1" y="249.3">D</text>
<text x="576.3" y="249.3">D</text>
<text x="4.1" y="318.5">E</text>
<text x="576.3" y="318.5">E</text>
<text x="41.6" y="408.6">1</text>
<text x="110.8" y="408.6">2</text>
<text x="179.9" y="408.6">3</text>
<text x="249.1" y="408.6">4</text>
<text x="318.2" y="408.6">5</text>
<text x="387.3" y="408.6">6</text>
<text x="456.5" y="408.6">7</text>
<text x="525.6" y="408.6">8</text>
</g>
<g font-size="3.2" fill="#000080">
<text x="184.9" y="33.1">JP1</text>
<text x="384.5" y="59.3">100nF</text>
<text x="384.9" y="56">C1</text>
<text x="398.6" y="59.3">100nF</text>
<text x="399.1" y="56">C3</text>
<text x="412.7" y="59.3">100nF</text>
<text x="413.2" y="56">C5</text>
<text x="426.9" y="59.3">100nF</text>
<text x="427.3" y="56">C7</text>
<text x="441" y="59.3">100nF</text>
<text x="441.4" y="56">C9</text>
<text x="455.1" y="59.3">100nF</text>
<text x="455.5" y="56">C11</text>
<text x="170.4" y="64.3">MAX4582CSE</text>
<text x="186.8" y="61.1">U2</text>
<text x="214.8" y="65.5">TP4</text>
<text x="266.2" y="63.2">U1</text>
<text x="262.6" y="66.7">OPA192ID</text>
<text x="384.9" y="70.1">C2</text>
<text x="399.1" y="70.1">C4</text>
<text x="413.2" y="70.1">C6</text>
<text x="427.3" y="70.1">C8</text>
<text x="441.4" y="70.1">C10</text>
<text x="455.5" y="70.1">C12</text>
<text x="34" y="75.3">X1</text>
<text x="66.3" y="73.7">PTC1</text>
<text x="66.8" y="77.2">1812L014</text>
<text x="96.5" y="77.3">BAV199</text>
<text x="101.1" y="73.7">D1</text>
<text x="135.5" y="75.5">R3</text>
<text x="149.5" y="75.5">100</text>
<text x="384.5" y="73.4">100nF</text>
<text x="398.6" y="73.4">100nF</text>
<text x="412.7" y="73.4">100nF</text>
<text x="426.9" y="73.4">100nF</text>
<text x="441" y="73.4">100nF</text>
<text x="455.1" y="73.4">100nF</text>
<text x="135.5" y="79">R4</text>
<text x="135.5" y="82.5">R5</text>
<text x="149.6" y="82.5">10k</text>
<text x="150.5" y="79">1k</text>
<text x="135.5" y="86.1">R6</text>
<text x="148.7" y="86.1">100k</text>
<text x="104.8" y="112.5">R1</text>
<text x="104.4" y="115.6">10k</text>
<text x="468.1" y="124.8">U7.2</text>
<text x="34" y="131.8">X2</text>
<text x="66.3" y="130.2">PTC2</text>
<text x="336.4" y="130.5">R13</text>
<text x="419.5" y="129">TP1</text>
<text x="467.8" y="128">AD8032ARZ</text>
<text x="66.8" y="133.7">1812L014</text>
<text x="261.1" y="137.2">10k</text>
<text x="261.4" y="134">R11</text>
<text x="336" y="133.6">10k</text>
<text x="313" y="142.9">U5.2</text>
<text x="96.6" y="147.8">D2</text>
<text x="313" y="146.1">OPA2192ID</text>
<text x="355.2" y="147.7">R14</text>
<text x="385.7" y="147.8">U7.1</text>
<text x="96.5" y="151.3">BAV199</text>
<text x="252.6" y="154.4">NP</text>
<text x="252.9" y="151.3">R46</text>
<text x="282.2" y="154.5">NP</text>
<text x="282.6" y="151.2">C13</text>
<text x="354.9" y="150.9">10k</text>
<text x="383.5" y="151.3">AD8032ARZ</text>
<text x="524.2" y="154.4">27k</text>
<text x="524.6" y="151.3">R24</text>
<text x="468.9" y="159.6">MAX4052ACSE</text>
<text x="468.9" y="156.4">U9</text>
<text x="524.6" y="172.5">R25</text>
<text x="524.6" y="175.7">5.1k</text>
<text x="34" y="191.7">X3</text>
<text x="66.3" y="190.1">PTC3</text>
<text x="96.6" y="190.2">D3</text>
<text x="336.4" y="190.4">R15</text>
<text x="378.7" y="190.4">R16</text>
<text x="66.8" y="193.7">1812L014</text>
<text x="96.5" y="193.7">BAV199</text>
<text x="261.1" y="197.1">10k</text>
<text x="261.4" y="194">R12</text>
<text x="336" y="193.6">10k</text>
<text x="378.4" y="193.6">10k</text>
<text x="524.6" y="196.9">1k</text>
<text x="524.6" y="193.7">R26</text>
<text x="170.4" y="209">MAX4582CSE</text>
<text x="186.8" y="205.8">U3</text>
<text x="313" y="207.8">OPA2192ID</text>
<text x="313" y="204.6">U5.1</text>
<text x="252.6" y="214.4">NP</text>
<text x="252.9" y="211.2">R47</text>
<text x="282.2" y="214.5">NP</text>
<text x="282.6" y="211.2">C14</text>
<text x="524.6" y="214.9">R27</text>
<text x="133.7" y="220.1">R7</text>
<text x="149" y="220.1">100</text>
<text x="524.6" y="218">330</text>
<text x="133.7" y="227.2">R9</text>
<text x="133.7" y="223.7">R8</text>
<text x="149.1" y="227.2">10k</text>
<text x="149.9" y="223.6">1k</text>
<text x="104.4" y="232.1">10k</text>
<text x="104.8" y="228.9">R2</text>
<text x="133.7" y="230.7">R10</text>
<text x="148.2" y="230.7">100k</text>
<text x="34" y="248.2">X4</text>
<text x="66.3" y="246.6">PTC4</text>
<text x="66.8" y="250.1">1812L014</text>
<text x="469.2" y="255.2">U8.2</text>
<text x="419.5" y="259.6">TP2</text>
<text x="469.2" y="258.3">AD8032ARZ</text>
<text x="96.5" y="267.8">BAV199</text>
<text x="96.6" y="264.2">D4</text>
<text x="524.6" y="281.8">R70</text>
<text x="214.8" y="287.8">TP3</text>
<text x="468.9" y="286.9">U10</text>
<text x="524.2" y="285">27k</text>
<text x="142" y="292.4">22</text>
<text x="142.4" y="289.1">R17</text>
<text x="261.4" y="292.7">R18</text>
<text x="336" y="292.4">10k</text>
<text x="336.4" y="289.2">R20</text>
<text x="468.9" y="290.1">MAX4052ACSE</text>
<text x="261.1" y="295.9">10k</text>
<text x="313.1" y="304.7">OPA2192ID</text>
<text x="313.4" y="301.6">U6.2</text>
<text x="383.6" y="301.4">AD8032ARZ</text>
<text x="384.6" y="305">U8.1</text>
<text x="524.6" y="303.1">R71</text>
<text x="194.9" y="310.1">OPA192ID</text>
<text x="195.4" y="306.6">U4</text>
<text x="252.9" y="310">R48</text>
<text x="282.6" y="310">C15</text>
<text x="354.9" y="309.7">10k</text>
<text x="355.2" y="306.5">R23</text>
<text x="524.6" y="306.2">5.1k</text>
<text x="252.6" y="313.2">NP</text>
<text x="282.2" y="313.3">NP</text>
<text x="524.6" y="327.4">1k</text>
<text x="524.6" y="324.2">R29</text>
<text x="336" y="341.8">10k</text>
<text x="336.4" y="338.6">R22</text>
<text x="378.4" y="341.8">10k</text>
<text x="378.7" y="338.6">R21</text>
<text x="261.1" y="345.3">10k</text>
<text x="261.4" y="342.1">R19</text>
<text x="524.6" y="345.4">R28</text>
<text x="313.2" y="352.3">U6.1</text>
<text x="524.6" y="348.6">330</text>
<text x="252.9" y="359.4">R49</text>
<text x="282.6" y="359.4">C16</text>
<text x="311.3" y="356">OPA2192ID</text>
<text x="252.6" y="362.6">NP</text>
<text x="282.2" y="362.7">NP</text>
</g>
<g font-size="3.2" fill="#00f">
<text x="508.7" y="40">RANGE_SEL_A</text>
<text x="184.9" y="46.6" transform="rotate(-90 184.9 46.6)">1</text>
<text x="186.6" y="43.1" transform="rotate(-90 186.6 43.1)">1</text>
<text x="188.4" y="46.6" transform="rotate(-90 188.4 46.6)">2</text>
<text x="190.1" y="43.1" transform="rotate(-90 190.1 43.1)">2</text>
<text x="508.7" y="43.5">RANGE_SEL_B</text>
<text x="508.7" y="50.6">PGA_V_A</text>
<text x="508.7" y="54.1">PGA_V_B</text>
<text x="508.7" y="61.1">PGA_I_A</text>
<text x="508.7" y="64.7">PGA_I_B</text>
<text x="91.4" y="74" transform="rotate(-90 91.4 74)">2</text>
<text x="175.7" y="75.8">12</text>
<text x="181.2" y="77.5">1Y0</text>
<text x="192.1" y="77.5">1Z</text>
<text x="197.7" y="75.8">13</text>
<text x="223" y="75.2">BUF_OUT</text>
<text x="249.9" y="75.8">6</text>
<text x="270.2" y="72.2">2</text>
<text x="42.5" y="82.8">1</text>
<text x="50.1" y="82.3">H_CUR</text>
<text x="97.4" y="82.8">3</text>
<text x="175.7" y="82.8">15</text>
<text x="175.7" y="79.3">14</text>
<text x="181.2" y="81.1">1Y1</text>
<text x="270.2" y="79.3">3</text>
<text x="35.1" y="84.6">SIG</text>
<text x="42.5" y="89.9">3</text>
<text x="175.7" y="86.4">11</text>
<text x="181.2" y="84.6">1Y2</text>
<text x="181.2" y="88.1">1Y3</text>
<text x="28.9" y="91.7">SHIELD</text>
<text x="28.9" y="95.2">SHIELD</text>
<text x="42.5" y="93.4">4</text>
<text x="91.4" y="94.4" transform="rotate(-90 91.4 94.4)">1</text>
<text x="177.7" y="93.4">1</text>
<text x="181.2" y="95.2">2Y0</text>
<text x="192.1" y="95.2">2Z</text>
<text x="197.7" y="93.4">3</text>
<text x="177.7" y="96.9">5</text>
<text x="177.7" y="100.5">2</text>
<text x="181.2" y="98.7">2Y1</text>
<text x="177.7" y="104">4</text>
<text x="181.2" y="105.8">2Y3</text>
<text x="181.2" y="102.2">2Y2</text>
<text x="197.7" y="107.5">10</text>
<text x="219.4" y="107">RANGE_SEL_A</text>
<text x="192.1" y="109.3">S0</text>
<text x="192.1" y="112.8">S1</text>
<text x="197.7" y="111.1">9</text>
<text x="219.4" y="110.5">RANGE_SEL_B</text>
<text x="191.6" y="116.3">E#</text>
<text x="197.7" y="114.6">6</text>
<text x="91.4" y="130.5" transform="rotate(-90 91.4 130.5)">2</text>
<text x="295.7" y="132.2">6</text>
<text x="316.1" y="135.7">7</text>
<text x="461.5" y="132.2">6</text>
<text x="481.9" y="135.7">7</text>
<text x="35.1" y="141">SIG</text>
<text x="42.5" y="139.3">1</text>
<text x="50.1" y="138.7">H_POT</text>
<text x="97.4" y="139.3">3</text>
<text x="295.7" y="139.3">5</text>
<text x="427.6" y="138.7">V_MEAS</text>
<text x="461.5" y="139.3">5</text>
<text x="28.9" y="148.1">SHIELD</text>
<text x="42.5" y="146.3">3</text>
<text x="42.5" y="149.9">4</text>
<text x="28.9" y="151.6">SHIELD</text>
<text x="91.4" y="150.8" transform="rotate(-90 91.4 150.8)">1</text>
<text x="369.8" y="153.4">3</text>
<text x="369.8" y="160.4">2</text>
<text x="390.2" y="156.9">1</text>
<text x="457.9" y="171">13</text>
<text x="463.4" y="172.8">1Z</text>
<text x="472.5" y="172.8">1Y0</text>
<text x="480" y="171">12</text>
<text x="472.5" y="179.8">1Y2</text>
<text x="472.5" y="176.3">1Y1</text>
<text x="480" y="178.1">15</text>
<text x="480" y="174.6">14</text>
<text x="472.5" y="183.4">1Y3</text>
<text x="480" y="181.6">11</text>
<text x="91.4" y="190.4" transform="rotate(-90 91.4 190.4)">2</text>
<text x="459.9" y="188.7">3</text>
<text x="463.4" y="190.4">2Z</text>
<text x="472.5" y="190.4">2Y0</text>
<text x="480" y="188.7">1</text>
<text x="295.7" y="192.2">2</text>
<text x="316.1" y="195.7">1</text>
<text x="472.5" y="194">2Y1</text>
<text x="472.5" y="197.5">2Y2</text>
<text x="480" y="192.2">5</text>
<text x="480" y="195.7">2</text>
<text x="35.1" y="201">SIG</text>
<text x="42.5" y="199.2">1</text>
<text x="50.1" y="198.7">L_POT</text>
<text x="97.4" y="199.2">3</text>
<text x="295.7" y="199.2">3</text>
<text x="441.7" y="202.2">PGA_V_A 10</text>
<text x="472.5" y="201">2Y3</text>
<text x="480" y="199.2">4</text>
<text x="28.9" y="208.1">SHIELD</text>
<text x="42.5" y="206.3">3</text>
<text x="42.5" y="209.8">4</text>
<text x="441.7" y="205.8">PGA_V_B</text>
<text x="459.9" y="206.3">9</text>
<text x="459.9" y="209.8">6</text>
<text x="463.4" y="204.5">S0</text>
<text x="463.4" y="208.1">S1</text>
<text x="28.9" y="211.6">SHIELD</text>
<text x="91.4" y="210.8" transform="rotate(-90 91.4 210.8)">1</text>
<text x="463.4" y="211.6">E#</text>
<text x="175.7" y="220.4">12</text>
<text x="197.7" y="220.4">13</text>
<text x="175.7" y="227.5">15</text>
<text x="175.7" y="223.9">14</text>
<text x="181.2" y="225.7">1Y1</text>
<text x="181.2" y="222.2">1Y0</text>
<text x="192.1" y="222.2">1Z</text>
<text x="175.7" y="231">11</text>
<text x="181.2" y="229.2">1Y2</text>
<text x="181.2" y="232.8">1Y3</text>
<text x="177.7" y="238.1">1</text>
<text x="181.2" y="239.8">2Y0</text>
<text x="192.1" y="239.8">2Z</text>
<text x="197.7" y="238.1">3</text>
<text x="177.7" y="241.6">5</text>
<text x="177.7" y="245.1">2</text>
<text x="181.2" y="243.3">2Y1</text>
<text x="91.4" y="246.9" transform="rotate(-90 91.4 246.9)">2</text>
<text x="177.7" y="248.6">4</text>
<text x="181.2" y="250.4">2Y3</text>
<text x="181.2" y="246.9">2Y2</text>
<text x="219.4" y="251.6">RANGE_SEL_A</text>
<text x="35.1" y="257.5">SIG</text>
<text x="42.5" y="255.7">1</text>
<text x="50.1" y="255.2">L_CUR</text>
<text x="97.4" y="255.7">3</text>
<text x="192.1" y="253.9">S0</text>
<text x="192.1" y="257.5">S1</text>
<text x="197.7" y="252.2">10</text>
<text x="197.7" y="255.7">9</text>
<text x="219.4" y="255.2">RANGE_SEL_B</text>
<text x="42.5" y="262.7">3</text>
<text x="191.6" y="261">E#</text>
<text x="197.7" y="259.2">6</text>
<text x="461.5" y="262.7">6</text>
<text x="28.9" y="264.5">SHIELD</text>
<text x="28.9" y="268">SHIELD</text>
<text x="42.5" y="266.3">4</text>
<text x="91.4" y="267.2" transform="rotate(-90 91.4 267.2)">1</text>
<text x="427.6" y="269.3">I_MEAS</text>
<text x="461.5" y="269.8">5</text>
<text x="481.9" y="266.3">7</text>
<text x="295.7" y="291">6</text>
<text x="179.3" y="294.5">2</text>
<text x="199.7" y="298">6</text>
<text x="223" y="297.5">TIA_OUT</text>
<text x="295.7" y="298">5</text>
<text x="316.1" y="294.5">7</text>
<text x="179.3" y="301.6">3</text>
<text x="369.8" y="305.1">3</text>
<text x="457.9" y="301.6">13</text>
<text x="463.4" y="303.3">1Z</text>
<text x="472.5" y="303.3">1Y0</text>
<text x="480" y="305.1">14</text>
<text x="480" y="301.6">12</text>
<text x="390.2" y="308.6">1</text>
<text x="472.5" y="310.4">1Y2</text>
<text x="472.5" y="306.8">1Y1</text>
<text x="480" y="308.6">15</text>
<text x="369.8" y="312.1">2</text>
<text x="472.5" y="313.9">1Y3</text>
<text x="480" y="312.1">11</text>
<text x="459.9" y="319.2">3</text>
<text x="463.4" y="321">2Z</text>
<text x="472.5" y="321">2Y0</text>
<text x="480" y="322.7">5</text>
<text x="480" y="319.2">1</text>
<text x="472.5" y="324.5">2Y1</text>
<text x="472.5" y="328">2Y2</text>
<text x="480" y="329.8">4</text>
<text x="480" y="326.2">2</text>
<text x="441.7" y="332.8">PGA_I_A</text>
<text x="457.9" y="333.3">10</text>
<text x="463.4" y="335.1">S0</text>
<text x="472.5" y="331.5">2Y3</text>
<text x="295.7" y="340.4">2</text>
<text x="441.7" y="336.3">PGA_I_B</text>
<text x="459.9" y="336.8">9</text>
<text x="459.9" y="340.4">6</text>
<text x="463.4" y="338.6">S1</text>
<text x="295.7" y="347.4">3</text>
<text x="316.1" y="343.9">1</text>
<text x="463.4" y="342.1">E#</text>
</g>
<g font-size="3.2" fill="#f00">
<text x="189.6" y="70.5">VCC</text>
<text x="197.7" y="68.7">16</text>
<text x="260.7" y="67" transform="rotate(-90 260.7 67)">7</text>
<text x="457.9" y="164">16</text>
<text x="463.4" y="165.7">VCC</text>
<text x="380.6" y="168.5" transform="rotate(-90 380.6 168.5)">8</text>
<text x="306.6" y="186.9" transform="rotate(-90 306.6 186.9)">8</text>
<text x="189.6" y="215.1">VCC</text>
<text x="197.7" y="213.4">16</text>
<text x="190.1" y="289.2" transform="rotate(-90 190.1 289.2)">7</text>
<text x="457.9" y="294.5">16</text>
<text x="463.4" y="296.3">VCC</text>
<text x="380.6" y="320.1" transform="rotate(-90 380.6 320.1)">8</text>
<text x="306.6" y="335.1" transform="rotate(-90 306.6 335.1)">8</text>
</g>
<g font-size="3.2">
<text x="33.7" y="88.1">GND</text>
<text x="42.5" y="86.4">2</text>
<text x="260.7" y="87.3" transform="rotate(-90 260.7 87.3)">4</text>
<text x="177.7" y="111.1">7</text>
<text x="181.2" y="112.8">VEE</text>
<text x="177.7" y="114.6">8</text>
<text x="181.2" y="116.3">GND</text>
<text x="42.5" y="142.8">2</text>
<text x="33.7" y="144.6">GND</text>
<text x="380.6" y="148.1" transform="rotate(-90 380.6 148.1)">4</text>
<text x="42.5" y="202.8">2</text>
<text x="33.7" y="204.5">GND</text>
<text x="306.6" y="207.3" transform="rotate(-90 306.6 207.3)">4</text>
<text x="472.3" y="208.1">VEE</text>
<text x="480" y="209.8">8</text>
<text x="480" y="206.3">7</text>
<text x="471.2" y="211.6">GND</text>
<text x="177.7" y="255.7">7</text>
<text x="181.2" y="257.5">VEE</text>
<text x="33.7" y="261">GND</text>
<text x="42.5" y="259.2">2</text>
<text x="177.7" y="259.2">8</text>
<text x="181.2" y="261">GND</text>
<text x="380.6" y="299.8" transform="rotate(-90 380.6 299.8)">4</text>
<text x="190.1" y="309.6" transform="rotate(-90 190.1 309.6)">4</text>
<text x="472.3" y="338.6">VEE</text>
<text x="480" y="340.4">8</text>
<text x="480" y="336.8">7</text>
<text x="471.2" y="342.1">GND</text>
<text x="306.6" y="355.4" transform="rotate(-90 306.6 355.4)">4</text>
</g>
</svg>
